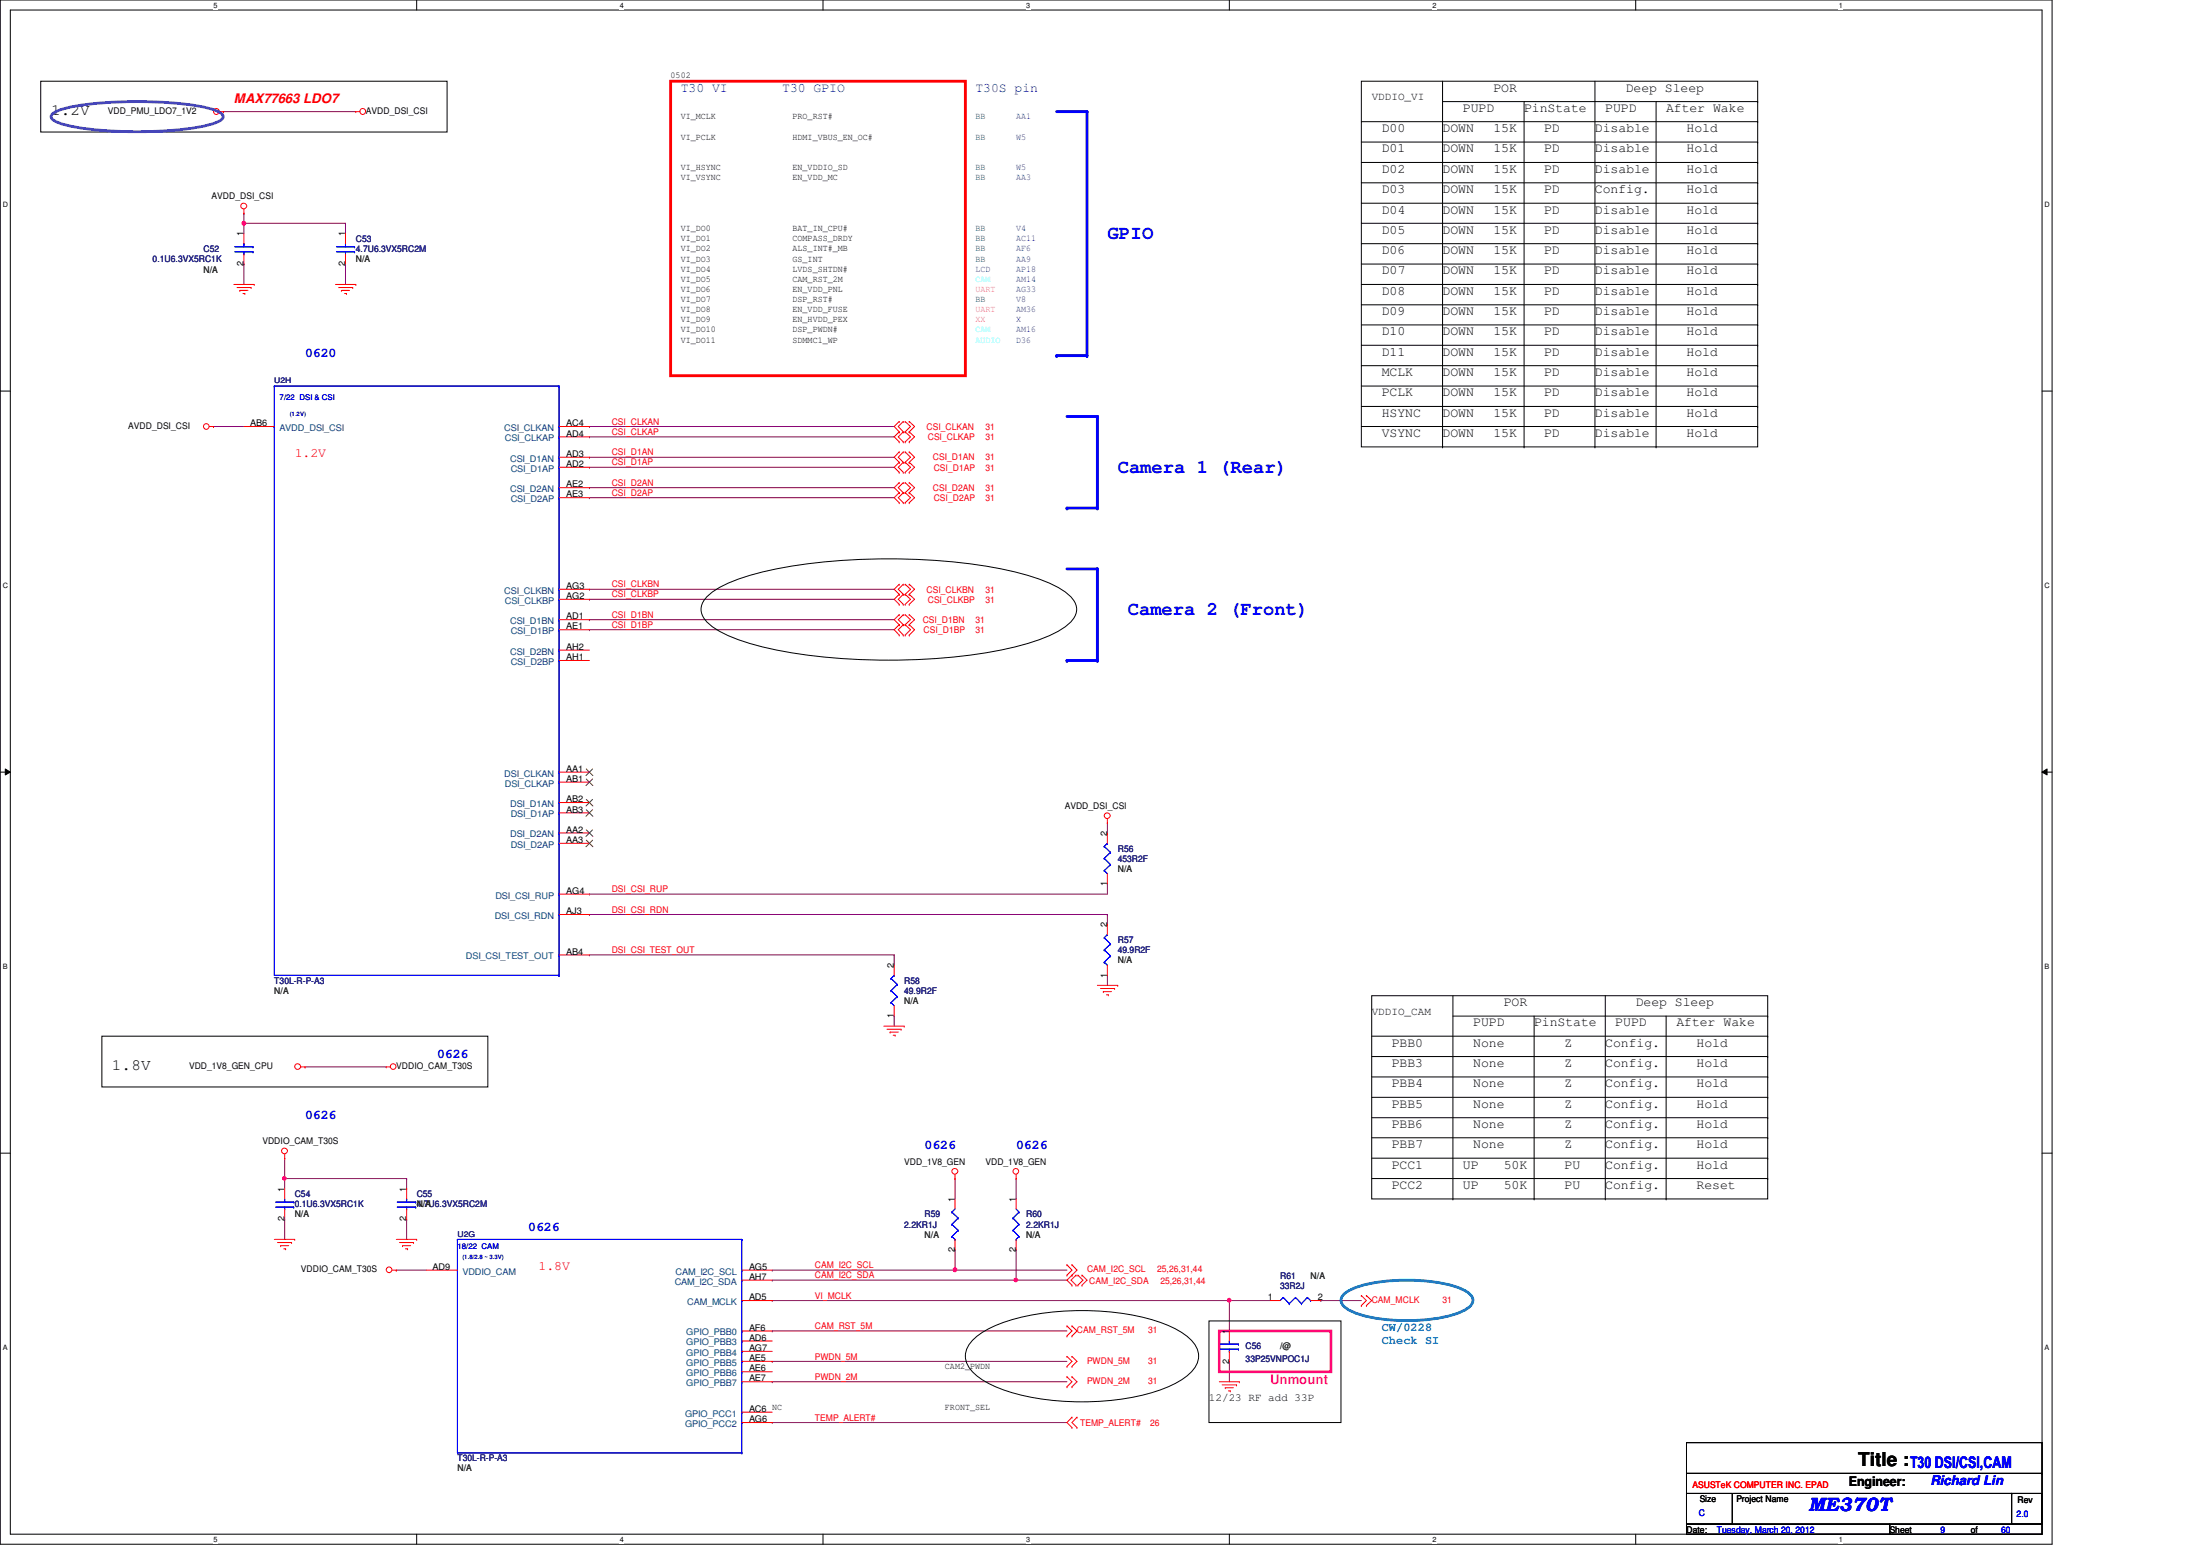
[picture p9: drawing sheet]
<svg xmlns="http://www.w3.org/2000/svg" width="297mm" height="210mm" viewBox="0 0 297 210" stroke-linecap="round" stroke-linejoin="round" font-family="sans-serif">
<path d="M0 0h277.1v208.4h-277.1zM1.4 1.4h274.3v205.7h-274.3z" fill="none" stroke="#000" stroke-width=".14"/>
<g fill="#fff">
<path d="M28.8 .1h.6v1.1h-.6z"/>
<path d="M28.8 207.2h.6v1.1h-.6z"/>
</g>
<path d="M56.3 0v1.4M56.3 207.1v1.3" fill="none" stroke="#000" stroke-width=".14"/>
<g fill="#fff">
<path d="M83.7 .1h.5v1.1h-.5z"/>
<path d="M83.7 207.2h.5v1.1h-.5z"/>
</g>
<path d="M111.1 0v1.4M111.1 207.1v1.3" fill="none" stroke="#000" stroke-width=".14"/>
<g fill="#fff">
<path d="M138.6 .1h.5v1.1h-.5z"/>
<path d="M138.6 207.2h.5v1.1h-.5z"/>
</g>
<path d="M166 0v1.4M166 207.1v1.3" fill="none" stroke="#000" stroke-width=".14"/>
<g fill="#fff">
<path d="M193.4 .1h.6v1.1h-.6z"/>
<path d="M193.4 207.2h.6v1.1h-.6z"/>
</g>
<path d="M220.8 0v1.4M220.8 207.1v1.3" fill="none" stroke="#000" stroke-width=".14"/>
<g fill="#fff">
<path d="M248.3 .1h.5v1.1h-.5z"/>
<path d="M248.3 207.2h.5v1.1h-.5z"/>
<path d="M.4 27.1h.7v1.1h-.7z"/>
<path d="M276.1 27.1h.7v1.1h-.7z"/>
<path d="M.4 78.5h.7v1.1h-.7z"/>
<path d="M276.1 78.5h.7v1.1h-.7z"/>
</g>
<path d="M0 52.8h1.4M275.7 52.8h1.4" fill="none" stroke="#000" stroke-width=".14"/>
<g fill="#fff">
<path d="M.4 129.9h.6v1.1h-.6z"/>
<path d="M276.1 129.9h.6v1.1h-.6z"/>
</g>
<path d="M0 104.2h1.4M.7 103.8l.7 .4-.7 .4zM275.7 104.2l.7-.4v.8zM275.7 104.2h1.4" fill="none" stroke="#000" stroke-width=".14"/>
<path d="M.7 103.8l.7 .4-.7 .4zM275.7 104.2l.7-.4v.8z" fill="#000"/>
<g fill="#fff">
<path d="M.4 181.4h.6v1.1h-.6z"/>
<path d="M276.1 181.4h.6v1.1h-.6z"/>
</g>
<path d="M0 155.7h1.4M275.7 155.7h1.4" fill="none" stroke="#000" stroke-width=".14"/>
<g fill="none" stroke="#800040" stroke-width=".14">
<path d="M30.2 15.1h.1M30.2 15.1h17.8M32.9 30.1h.1M32.9 35.6h.1M32.9 30.1v1.4M32.9 35.6v2.8M32.9 30.1h13.7M46.6 35.6h.1M46.6 30.1h.1M46.6 35.6v2.8M28.8 57.6h.1M28.8 57.6h4.1"/>
<path d="M79.6 59h.1M79.6 57.6h.1M79.6 57.6h41.1M79.6 59h41.1M79.6 63.1h.1M79.6 61.7h.1M79.6 67.2h.1M79.6 65.8h.1M79.6 79.5h.1M79.6 63.1h41.1M79.6 61.7h41.1M79.6 67.2h41.1"/>
<path d="M79.6 65.8h41.1M79.6 79.5h41.1M79.6 85h.1M79.6 83.7h.1M79.6 80.9h.1M79.6 85h41.1M79.6 83.7h41.1M79.6 80.9h41.1M149.5 111.1h.1M149.5 119.3h.1M149.5 111.1v1.3M149.5 119.3v1.4h-69.9"/>
<path d="M79.6 128.9h.1M79.6 120.7h.1M79.6 123.4h.1M79.6 128.9h41.1M79.6 123.4h69.9M120.7 137.2h.1M120.7 128.9h.1M120.7 128.9v1.4M120.7 137.2v1.3M149.5 131.7h.1M149.5 123.4h.1M149.5 123.4v1.4"/>
<path d="M149.5 131.7v1.3M38.4 159.1h.1M38.4 159.1v1.3M41.2 144h.1M41.2 144h11M38.4 164.6h.1M38.4 164.6v2.7M53.5 171.4h.1M53.5 171.4h4.1M104.3 186.5h.1M104.3 186.5h39.8"/>
</g>
<circle cx="32.9" cy="30.1" r=".26" fill="#f0f"/>
<circle cx="32.9" cy="30.1" r=".26" fill="none" stroke="#f0f" stroke-width=".14"/>
<g fill="none" stroke="#800040" stroke-width=".14">
<path d="M32.9 28.8h.1M32.9 28.8v1.3M46.6 31.5h.1M46.6 30.1v1.4M54.9 159.1v1.3M54.9 164.6h.1M54.9 160.4h.1M54.9 164.6v2.7M166 175.6h.1M166 175.6v4.1M166 175.6h5.5M104.3 183.8h.1"/>
<path d="M104.3 183.8h39.8M166 183.8h.1M166 183.8v2.7"/>
</g>
<path d="M165.8 175.3h.1l.3 .1-.1 .3-.2 .1-.1-.1z" fill-rule="evenodd" fill="#f0f"/>
<path d="M165.8 175.3h.1l.3 .1-.1 .3-.2 .1-.1-.1z" fill="none" stroke="#f0f" stroke-width=".14"/>
<path d="M104.3 175.6h.1M104.3 175.6h61.7M128.9 171.4h.1M128.9 171.4h15.2M178.3 175.6h.1M178.3 175.6h5.5" fill="none" stroke="#800040" stroke-width=".14"/>
<circle cx="128.9" cy="171.4" r=".26" fill="#f0f"/>
<circle cx="128.9" cy="171.4" r=".26" fill="none" stroke="#f0f" stroke-width=".14"/>
<g fill="none" stroke="#800040" stroke-width=".14">
<path d="M128.9 159.1h.1M128.9 159.1v2.7M137.2 159.1h.1M137.2 159.1v2.7M104.3 179.7h.1M104.3 171.4h.1M104.3 172.8h.1M104.3 179.7h39.8M104.3 172.8h39.8M128.9 168.7h.1M128.9 168.7v2.7h-24.6M137.2 168.7h.1"/>
<path d="M137.2 172.8h.1M137.2 168.7v4.1"/>
</g>
<circle cx="137.2" cy="172.8" r=".25" fill="#f0f"/>
<circle cx="137.2" cy="172.8" r=".25" fill="none" stroke="#f0f" stroke-width=".14"/>
<path d="M38.4 159.1h16.5M54.9 159.1h.1M104.3 192h.1M104.3 192h39.8" fill="none" stroke="#800040" stroke-width=".14"/>
<circle cx="38.4" cy="159.1" r=".25" fill="#f0f"/>
<circle cx="38.4" cy="159.1" r=".25" fill="none" stroke="#f0f" stroke-width=".14"/>
<path d="M38.4 156.3h.1M38.4 156.3v2.8" fill="none" stroke="#800040" stroke-width=".14"/>
<g fill="none" stroke="#f00" stroke-width=".14">
<path d="M29.6 15.1h.6M30.2 15.1h.1M48 15.1h.1M48 15.1h.6M31.6 38.4h2.7M32 38.8h1.9M32.4 39.2h.1M32.4 39.2h1.1M32.8 39.6h.3M32.9 28.8h.1M32.9 28.2v.6M33.1 39.6h.1"/>
<path d="M33.9 38.8h.1M34.3 38.4h.1M45.3 38.4h2.7M45.7 38.8h1.9M46.1 39.2h.1M46.1 39.2h1.1M46.5 39.6h.3M46.8 39.6h.1M47.6 38.8h.1M48 38.4h.1M28.3 57.6h.5M28.8 57.6h.1"/>
<path d="M121.4 56.9h.1M121.4 58.3h.1M121.4 59.6h.1M121.4 56.9l-.7 .7 .7 .7M121.4 58.3l-.7 .7 .7 .6M122 58.3h.1M122 56.9h.1M122 59.6h.1M122 56.9l-.7 .7 .7 .7M122 58.3l-.7 .7 .7 .6M122.2 58.3h.1M122.2 56.9h.1"/>
<path d="M122.2 59.6h.1M122.2 56.9l.7 .7-.7 .7M122.2 58.3l.7 .7-.7 .6M122.8 56.9h.1M122.8 58.3h.1M122.8 59.6h.1M122.8 56.9l.7 .7-.7 .7M122.8 58.3l.7 .7-.7 .6M121.4 61h.1M121.4 62.4h.1M121.4 63.8h.1M121.4 65.2h.1"/>
<path d="M121.4 66.5h.1M121.4 67.9h.1M121.4 78.9h.1M121.4 61l-.7 .7 .7 .7M121.4 62.4l-.7 .7 .7 .7M121.4 65.2l-.7 .6 .7 .7M121.4 66.5l-.7 .7 .7 .7M121.4 78.9l-.7 .6 .7 .7M122 62.4h.1M122 61h.1M122 63.8h.1M122 66.5h.1"/>
<path d="M122 65.2h.1M122 67.9h.1M122 78.9h.1M122 61l-.7 .7 .7 .7M122 62.4l-.7 .7 .7 .7M122 65.2l-.7 .6 .7 .7M122 66.5l-.7 .7 .7 .7M122 78.9l-.7 .6 .7 .7M122.2 62.4h.1M122.2 61h.1M122.2 63.8h.1M122.2 66.5h.1"/>
<path d="M122.2 65.2h.1M122.2 67.9h.1M122.2 78.9h.1M122.2 61l.7 .7-.7 .7M122.2 62.4l.7 .7-.7 .7M122.2 65.2l.7 .6-.7 .7M122.2 66.5l.7 .7-.7 .7M122.2 78.9l.7 .6-.7 .7M122.8 61h.1M122.8 62.4h.1M122.8 63.8h.1M122.8 65.2h.1"/>
<path d="M122.8 66.5h.1M122.8 67.9h.1M122.8 78.9h.1M122.8 61l.7 .7-.7 .7M122.8 62.4l.7 .7-.7 .7M122.8 65.2l.7 .6-.7 .7M122.8 66.5l.7 .7-.7 .7M122.8 78.9l.7 .6-.7 .7M121.4 83h.1M121.4 84.3h.1M121.4 85.7h.1M121.4 80.2h.1"/>
<path d="M121.4 81.6h.1M121.4 83l-.7 .7 .7 .6M121.4 84.3l-.7 .7 .7 .7M121.4 80.2l-.7 .7 .7 .7M122 84.3h.1M122 83h.1M122 85.7h.1M122 80.2h.1M122 81.6h.1M122 83l-.7 .7 .7 .6M122 84.3l-.7 .7 .7 .7M122 80.2l-.7 .7 .7 .7"/>
<path d="M122.2 84.3h.1M122.2 83h.1M122.2 85.7h.1M122.2 80.2h.1M122.2 81.6h.1M122.2 83l.7 .7-.7 .6M122.2 84.3l.7 .7-.7 .7M122.2 80.2l.7 .7-.7 .7M122.8 83h.1M122.8 84.3h.1M122.8 85.7h.1M122.8 80.2h.1"/>
<path d="M122.8 81.6h.1M122.8 83l.7 .7-.7 .6M122.8 84.3l.7 .7-.7 .7M122.8 80.2l.7 .7-.7 .7M149.5 111.1h.1M149.5 110.5v.6M119.3 138.5h2.8M119.8 138.9h1.9M120.2 139.3h.1M120.2 139.3h1.1M120.6 139.7h.3M120.9 139.7h.1"/>
<path d="M121.7 138.9h.1M122.1 138.5h.1M148.2 133h2.7M148.6 133.4h1.9M149 133.9h.1M149 133.9h1.1M149.4 134.3h.2M149.6 134.3h.1M150.5 133.4h.1M150.9 133h.1M38.4 156.3h.1M38.4 155.8v.5"/>
<path d="M40.6 144h.6M41.2 144h.1M52.2 144h.1M52.2 144h.5M128.9 159.1h.1M128.9 158.5v.6M137.2 159.1h.1M137.2 158.5v.6M37 167.3h2.8M37.5 167.7h1.9M37.9 168.1h.1M37.9 168.1h1.1"/>
<path d="M38.3 168.6h.3M38.6 168.6h.1M39.4 167.7h.1M39.8 167.3h.1M53 171.4h.5M53.5 171.4h.1M53.5 167.3h2.8M53.9 167.7h1.9M54.4 168.1h.1M54.4 168.1h1.1M54.7 168.6h.3M55 168.6h.1"/>
<path d="M55.8 167.7h.1M56.3 167.3h.1M144.1 172.1h.1M144.1 170.7h.1M144.1 179h.1M144.1 170.7l.6 .7-.6 .7M144.1 179l.6 .7-.6 .6M144.7 172.1h.1M144.7 170.7h.1M144.7 173.5h.1M144.7 179h.1M144.7 170.7l.7 .7-1.3 1.4 .6 .7"/>
<path d="M144.7 179l.7 .7-.7 .6M145.3 173.5h.1M145.3 172.1h.1M145.3 172.1l-.7 .7 .7 .7M145.5 173.5h.1M145.5 172.1h.1M145.5 172.1l.7 .7-.7 .7M146.1 172.1h.1M146.1 173.5h.1M146.1 172.1l.7 .7-.7 .7M183.8 176.2h.1M183.8 174.9h.1"/>
<path d="M183.8 174.9l.7 .7-.7 .6M184.5 176.2h.1M184.5 174.9h.1M184.5 174.9l.7 .7-.7 .6M144.1 187.2h.1M144.1 185.8h.1M144.1 180.3h.1M144.1 184.4h.1M144.1 183.1h.1M144.1 185.8l.6 .7-.6 .7M144.1 183.1l.6 .7-.6 .6M144.7 187.2h.1"/>
<path d="M144.7 185.8h.1M144.7 191.3h.1M144.7 192.7h.1M144.7 180.3h.1M144.7 184.4h.1M144.7 183.1h.1M144.7 185.8l.7 .7-.7 .7M144.7 191.3l-.6 .7 .6 .7M144.7 183.1l.7 .7-.7 .6M145.4 192.7h.1M145.4 191.3h.1M145.4 191.3l-.7 .7 .7 .7"/>
<path d="M164.6 186.5h2.7M165 186.9h2M165.4 187.3h.1M165.4 187.3h1.1M165.9 187.7h.2M166.1 187.7h.1M167 186.9h.1M167.3 186.5h.1"/>
<circle cx="29.2" cy="15" r=".39"/>
<circle cx="49" cy="15" r=".39"/>
<circle cx="32.9" cy="27.8" r=".39"/>
<circle cx="27.9" cy="57.6" r=".38"/>
<circle cx="149.5" cy="110.1" r=".39"/>
<circle cx="38.4" cy="155.4" r=".39"/>
<circle cx="40.2" cy="144" r=".39"/>
<circle cx="53.1" cy="144" r=".38"/>
<circle cx="128.9" cy="158.1" r=".39"/>
<circle cx="137.2" cy="158.1" r=".38"/>
<circle cx="52.5" cy="171.4" r=".38"/>
</g>
<g fill="none" stroke="#000" stroke-width=".14">
<path d="M183.8 11h53.5v49.3h-53.5zM183.8 16.4h53.5M183.8 19.2h53.5M194.8 13.7h42.5M194.8 11v49.3M205.8 13.7v46.6M215.3 11v49.3M223.6 13.7v46.6M237.3 13.7h.1M237.3 16.4h.1M237.3 19.2h.1M183.8 21.9h53.5"/>
<path d="M183.8 24.7h53.5M183.8 27.4h53.5M183.8 30.1h53.5M183.8 32.9h53.5M183.8 35.6h53.5M183.8 38.4h53.5M237.3 21.9h.1M237.3 24.7h.1M237.3 27.4h.1M237.3 30.1h.1M237.3 32.9h.1M237.3 35.6h.1"/>
<path d="M237.3 38.4h.1M183.8 41.1h53.5M183.8 43.9h53.5M183.8 46.6h53.5M183.8 49.4h53.5M183.8 52.1h53.5M183.8 54.9h53.5M183.8 57.6h53.5M237.3 41.1h.1M237.3 43.9h.1M237.3 46.6h.1M237.3 49.4h.1"/>
<path d="M237.3 52.1h.1M237.3 54.9h.1M237.3 57.6h.1M194.8 60.3h.1M205.8 60.3h.1M215.3 60.3h.1M223.6 60.3h.1M227.7 194.7h48v11h-48zM227.7 198.9h48M275.7 198.9h.1M227.7 201.6h6.2v4.1h-6.2zM227.7 205.7h27.4v1.4h-27.4z"/>
<path d="M234 201.6h37.6M255.1 205.7h20.6v1.4h-20.6zM271.6 201.6h4.1v4.1h-4.1zM271.6 201.6h.1"/>
</g>
<path d="M144.1 56.2h4.1" fill="none" stroke="#00f" stroke-width=".38"/>
<circle cx="148.2" cy="56.2" r=".19" fill="#00f"/>
<path d="M148.2 56.2v12.4" fill="none" stroke="#00f" stroke-width=".38"/>
<circle cx="148.2" cy="68.6" r=".19" fill="#00f"/>
<path d="M144.1 68.6h4.1" fill="none" stroke="#00f" stroke-width=".38"/>
<circle cx="144.1" cy="68.6" r=".19" fill="#00f"/>
<path d="M144.1 76.8h4.1" fill="none" stroke="#00f" stroke-width=".38"/>
<circle cx="148.2" cy="76.8" r=".19" fill="#00f"/>
<path d="M148.2 76.8v12.4" fill="none" stroke="#00f" stroke-width=".38"/>
<circle cx="148.2" cy="89.2" r=".19" fill="#00f"/>
<path d="M144.1 89.2h4.1" fill="none" stroke="#00f" stroke-width=".38"/>
<circle cx="144.1" cy="89.2" r=".19" fill="#00f"/>
<g fill="none" stroke="#000" stroke-width=".14">
<path d="M5.5 11h54.9v6.8h-54.9zM13.8 139.9h52.1v6.8h-52.1zM185.2 134.4h53.5v27.4h-53.5zM185.2 139.9h53.5M196.2 137.2h42.5M196.2 134.4v27.4M207.1 137.2v24.6M238.7 137.2h.1M238.7 139.9h.1M185.2 145.4h53.5M185.2 148.1h53.5M185.2 142.6h53.5"/>
<path d="M185.2 150.9h53.5M185.2 153.6h53.5M185.2 156.3h53.5M185.2 159.1h53.5M238.7 145.4h.1M238.7 148.1h.1M238.7 142.6h.1M238.7 150.9h.1M238.7 153.6h.1M238.7 156.3h.1M238.7 159.1h.1M196.2 161.8h.1"/>
<path d="M207.1 161.8h.1"/>
</g>
<path d="M142.7 15.1h4.1" fill="none" stroke="#00f" stroke-width=".38"/>
<circle cx="146.8" cy="15.1" r=".19" fill="#00f"/>
<path d="M146.8 15.1v32.9" fill="none" stroke="#00f" stroke-width=".38"/>
<circle cx="146.8" cy="48" r=".19" fill="#00f"/>
<path d="M142.7 48h4.1" fill="none" stroke="#00f" stroke-width=".38"/>
<circle cx="142.7" cy="48" r=".19" fill="#00f"/>
<path d="M95.7 80.3a17.5 17.5 0 0 1 7.2-3.1 82.9 82.9 0 0 1 34.2 0 17.5 17.5 0 0 1 7.3 3.1 2.32 2.32 0 0 1 0 3.9 17.6 17.6 0 0 1-7.3 3.1 82 82 0 0 1-34.2 0 17.5 17.5 0 0 1-7.2-3.1 2.32 2.32 0 0 1 0-3.9zM216.7 134.4v27.4M225 137.2v24.6M163.2 178.3h17.9v13.7h-17.9zM216.7 161.8h.1M225 161.8h.1M131.3 181a13.2 13.2 0 0 1 6.3-3.1 36 36 0 0 1 19.6 .8 8.9 8.9 0 0 1 4.2 2.9 2.71 2.71 0 0 1-.5 3.5 13.3 13.3 0 0 1-6.4 3.2 35.6 35.6 0 0 1-19.6-.9 8.8 8.8 0 0 1-4.1-2.9 2.72 2.72 0 0 1 .5-3.5z" fill="none" stroke="#000" stroke-width=".14"/>
<path d="M164.6 179.7h15.1v5.5h-15.1z" fill="none" stroke="#f0f" stroke-width=".38"/>
<path d="M181.5 174.6a10.9 10.9 0 0 1 5.6-1.7 23.5 23.5 0 0 1 10 1 2.24 2.24 0 0 1 1.8 1.6 2.27 2.27 0 0 1-1.8 1.6 23.5 23.5 0 0 1-14.3 0 2.25 2.25 0 0 1-1.7-1.6l.1-.4z" fill="none" stroke="#0080ff" stroke-width=".38"/>
<path d="M90.5 11h39.8v39.7h-39.8z" fill="none" stroke="#f00" stroke-width=".38"/>
<path d="M7 15.4a5.4 5.4 0 0 1 2.7-1 56.1 56.1 0 0 1 17.6 0 5.5 5.5 0 0 1 2.7 1l.1 .3-.1 .3a5.6 5.6 0 0 1-2.7 1.1 54.8 54.8 0 0 1-17.6 0 5.6 5.6 0 0 1-2.7-1.1l-.1-.3z" fill="none" stroke="#8000ff" stroke-width=".38"/>
<g fill="none" stroke="#00f" stroke-width=".14">
<path d="M31.7 33.3h2.5M31.7 34h2.5M32.9 32.9h.1M32.9 34.3h.1M32.9 32.9v.4M32.9 34v.3M34.2 33.3h.1M34.2 34h.1M45.4 33.3h2.5M45.4 34h2.5M46.6 32.9h.1M46.6 34.3h.1"/>
<path d="M46.6 32.9v.4M46.6 34v.3M47.9 33.3h.1M47.9 34h.1M37 52.1h.1M37 57.6h.1M37 52.1v79.6h38.5M37 52.1h38.5M75.5 52.1h.1M75.5 59h.1M75.5 57.6h.1M75.5 52.1v79.6"/>
<path d="M75.5 67.2h.1M75.5 65.8h.1M75.5 63.1h.1M75.5 61.7h.1M75.5 79.5h.1M75.5 89.2h.1M75.5 87.8h.1M75.5 85h.1M75.5 83.7h.1M75.5 80.9h.1M75.5 113.8h.1M75.5 112.4h.1"/>
<path d="M75.5 109.7h.1M75.5 108.3h.1M75.5 105.6h.1M75.5 104.2h.1M149.1 114.3h.1M149.1 117.5h.1M149.1 115.9h.1M149.1 114.3l.8 .8M149.1 117.5l.4 .4M149.1 115.9l.8 .8M149.5 113.8h.1M149.5 113.8l-.4 .5"/>
<path d="M149.9 115.1h.1M149.9 116.7h.1M149.9 115.1l-.8 .8M149.9 116.7l-.8 .8M75.5 131.7h.1M75.5 128.9h.1M75.5 120.7h.1M75.5 123.4h.1M120.3 132.1h.1M120.3 135.3h.1M120.3 133.7h.1M120.3 132.1l.9 .8"/>
<path d="M120.3 135.3l.4 .5M120.3 133.7l.9 .8M120.7 131.7h.1M120.7 131.7l-.4 .4M121.2 132.9h.1M121.2 134.5h.1M121.2 132.9l-.9 .8M121.2 134.5l-.9 .8M149.1 126.6h.1M149.1 129.9h.1M149.1 128.2h.1M149.1 126.6l.8 .8"/>
<path d="M149.1 129.9l.4 .4M149.1 128.2l.8 .8M149.5 126.2h.1M149.5 126.2l-.4 .4M149.9 127.4h.1M149.9 129h.1M149.9 127.4l-.8 .8M149.9 129l-.8 .9M37.2 162.3h2.5M37.2 162.9h2.5M38.4 161.8h.1M38.4 163.2h.1"/>
<path d="M38.4 161.8v.5M38.4 162.9v.3M39.7 162.3h.1M39.7 162.9h.1M53.6 162.3h2.5M53.6 162.9h2.5M54.9 161.8h.1M54.9 163.2h.1M54.9 161.8v.5M54.9 162.9v.3M56.1 162.3h.1M56.1 162.9h.1"/>
<path d="M61.8 167.3h.1M61.8 171.4h.1M61.8 167.3v28.8h38.4M61.8 167.3h38.4M100.2 167.3h.1M100.2 179.7h.1M100.2 175.6h.1M100.2 172.8h.1M100.2 171.4h.1M100.2 167.3v28.8M128.5 166.9h.1M128.5 163.6h.1"/>
<path d="M128.5 165.3h.1M128.5 166.9l.4 .4M128.5 165.3l.9 .8M128.5 163.6l.9 .8M128.9 167.3h.1M128.9 163.2l-.4 .4M129.4 166.1h.1M129.4 164.4h.1M129.4 166.1l-.9 .8M129.4 164.4l-.9 .9M136.8 166.1h.1M136.8 164.4h.1"/>
<path d="M136.8 166.1l.8 .8M136.8 164.4l.8 .9M137.2 167.3h.1M137.2 163.2l.4 .4M137.6 166.9h.1M137.6 163.6h.1M137.6 165.3h.1M137.6 166.9l-.4 .4M137.6 165.3l-.8 .8M137.6 163.6l-.8 .8M173.3 175.1h.1M173.3 175.1l.8 .9"/>
<path d="M173.3 175.1l-.5 .5M174.1 176h.1M174.9 175.1h.1M174.9 175.1l.8 .9M174.9 175.1l-.8 .9M175.7 176h.1M176.5 175.1h.1M176.5 175.1l.4 .5M176.5 175.1l-.8 .9M176.9 175.6h.1M100.2 196.1h.1M100.2 192h.1"/>
<path d="M100.2 190.6h.1M100.2 186.5h.1M100.2 185.2h.1M100.2 183.8h.1M100.2 182.4h.1M100.2 181h.1M164.8 181.4h2.4M164.8 182.1h2.4M166 181h.1M166 182.4h.1M166 181v.4M166 182.1v.3"/>
<path d="M167.2 181.4h.1M167.2 182.1h.1"/>
</g>
<g fill="none" stroke="#f00" stroke-width=".14">
<path d="M32.9 31.5v1.4M32.9 34.3v1.3M46.6 31.5v1.4M46.6 34.3v1.3M32.9 57.6h4.1M75.5 57.6h4.1M75.5 59h4.1M75.5 79.5h4.1M75.5 67.2h4.1M75.5 65.8h4.1M75.5 63.1h4.1M75.5 61.7h4.1"/>
<path d="M75.5 89.2h4.1M75.5 87.8h4.1M75.5 85h4.1M75.5 83.7h4.1M75.5 80.9h4.1M75.5 113.8h4.1M75.5 112.4h4.1M75.5 109.7h4.1M75.5 108.3h4.1M75.5 105.6h4.1M75.5 104.2h4.1M149.5 112.4v1.4"/>
<path d="M149.5 117.9v1.4M75.5 128.9h4.1M75.5 123.4h4.1M75.5 120.7h4.1M120.7 130.3v1.4M120.7 135.8v1.4M149.5 124.8v1.4M149.5 130.3v1.4M38.4 160.4v1.4M38.4 163.2v1.4M54.9 160.4v1.4M54.9 163.2v1.4"/>
<path d="M57.6 171.4h4.2M100.2 171.4h4.1M100.2 179.7h4.1M100.2 175.6h4.1M100.2 172.8h4.1M128.9 161.8v1.4M128.9 167.3v1.4M137.2 161.8v1.4M137.2 167.3v1.4M166 179.7v1.3M171.5 175.6h1.3M176.9 175.6h1.4"/>
<path d="M100.2 192h4.1M100.2 190.6h4.1M100.2 186.5h4.1M100.2 185.2h4.1M100.2 183.8h4.1M100.2 182.4h4.1M100.2 181h4.1M166 182.4v1.4"/>
</g>
<path d="M79.2 113.4l.8 .9M79.2 112l.8 .9M79.2 109.3l.8 .9M79.2 107.9l.8 .9M79.2 105.2l.8 .8M79.2 103.8l.8 .9M80 113.4l-.9 .9M80 112l-.9 .9M80 109.3l-.9 .9M80 107.9l-.9 .9M80 105.2l-.9 .8M80 103.8l-.9 .9" fill="none" stroke="#804000" stroke-width=".14"/>
<circle cx="32.9" cy="30.1" r=".26" fill="#f0f"/>
<circle cx="32.9" cy="30.1" r=".26" fill="none" stroke="#f0f" stroke-width=".14"/>
<path d="M165.8 175.3h.1l.3 .1-.1 .3-.2 .1-.1-.1z" fill-rule="evenodd" fill="#f0f"/>
<path d="M165.8 175.3h.1l.3 .1-.1 .3-.2 .1-.1-.1z" fill="none" stroke="#f0f" stroke-width=".14"/>
<circle cx="128.9" cy="171.4" r=".26" fill="#f0f"/>
<circle cx="128.9" cy="171.4" r=".26" fill="none" stroke="#f0f" stroke-width=".14"/>
<circle cx="137.2" cy="172.8" r=".25" fill="#f0f"/>
<circle cx="137.2" cy="172.8" r=".25" fill="none" stroke="#f0f" stroke-width=".14"/>
<circle cx="38.4" cy="159.1" r=".25" fill="#f0f"/>
<circle cx="38.4" cy="159.1" r=".25" fill="none" stroke="#f0f" stroke-width=".14"/>
<g font-size="2.6" fill="#00f">
<text x="149.5" y="32.3">GPIO</text>
<text x="150.9" y="63.8">Camera 1 (Rear)</text>
<text x="152.3" y="83">Camera 2 (Front)</text>
<text x="244.2" y="204">ME370T</text>
</g>
<text font-size="2.6" x="250.9" y="197.9">Title :</text>
<g font-size="2.2">
<text x="6.9" y="15.5">1.2V</text>
<text x="15.1" y="144.4">1.8V</text>
</g>
<text font-size="2.2" fill="#00f" x="257.9" y="198.2">T30 DSI/CSI,CAM</text>
<g font-size="1.8" fill="#f00">
<text x="31.6" y="13.9">MAX77663 LDO7</text>
<text x="39.8" y="61.7">1.2V</text>
<text x="72.7" y="171.4">1.8V</text>
</g>
<g font-size="1.8" fill="#00f">
<text x="91.9" y="12.4">T30 VI</text>
<text x="105.6" y="12.4">T30 GPIO</text>
<text x="131.7" y="12.4">T30S pin</text>
<text x="41.2" y="48.1">0620</text>
<text x="59" y="142.8">0626</text>
<text x="41.2" y="151">0626</text>
<text x="124.8" y="155.1">0626</text>
<text x="137.2" y="155.1">0626</text>
<text x="71.3" y="166.1">0626</text>
<text x="260.6" y="200.5">Richard Lin</text>
</g>
<g font-size="1.8">
<text x="186.6" y="17.8">D00</text>
<text x="194.8" y="17.8">DOWN</text>
<text x="197.5" y="15.1">PUPD</text>
<text x="201.6" y="12.4">POR</text>
<text x="201.6" y="17.8">15K</text>
<text x="205.8" y="15.1">PinState</text>
<text x="208.5" y="17.8">PD</text>
<text x="215.3" y="17.8">Disable</text>
<text x="216.7" y="15.1">PUPD</text>
<text x="219.5" y="12.4">Deep Sleep</text>
<text x="225" y="15.1">After Wake</text>
<text x="227.7" y="17.8">Hold</text>
<text x="186.6" y="20.6">D01</text>
<text x="186.6" y="23.3">D02</text>
<text x="194.8" y="20.6">DOWN</text>
<text x="194.8" y="23.3">DOWN</text>
<text x="201.6" y="20.6">15K</text>
<text x="201.6" y="23.3">15K</text>
<text x="208.5" y="23.3">PD</text>
<text x="208.5" y="20.6">PD</text>
<text x="215.3" y="20.6">Disable</text>
<text x="215.3" y="23.3">Disable</text>
<text x="227.7" y="20.6">Hold</text>
<text x="227.7" y="23.3">Hold</text>
<text x="186.6" y="26.1">D03</text>
<text x="186.6" y="28.8">D04</text>
<text x="194.8" y="26.1">DOWN</text>
<text x="194.8" y="28.8">DOWN</text>
<text x="201.6" y="26.1">15K</text>
<text x="201.6" y="28.8">15K</text>
<text x="208.5" y="26.1">PD</text>
<text x="208.5" y="28.8">PD</text>
<text x="215.3" y="26.1">Config.</text>
<text x="215.3" y="28.8">Disable</text>
<text x="227.7" y="26.1">Hold</text>
<text x="227.7" y="28.8">Hold</text>
<text x="186.6" y="31.5">D05</text>
<text x="186.6" y="34.3">D06</text>
<text x="194.8" y="31.5">DOWN</text>
<text x="194.8" y="34.3">DOWN</text>
<text x="201.6" y="31.5">15K</text>
<text x="201.6" y="34.3">15K</text>
<text x="208.5" y="34.3">PD</text>
<text x="208.5" y="31.5">PD</text>
<text x="215.3" y="31.5">Disable</text>
<text x="215.3" y="34.3">Disable</text>
<text x="227.7" y="31.5">Hold</text>
<text x="227.7" y="34.3">Hold</text>
<text x="186.6" y="37">D07</text>
<text x="186.6" y="39.8">D08</text>
<text x="194.8" y="39.8">DOWN</text>
<text x="194.8" y="37">DOWN</text>
<text x="201.6" y="39.8">15K</text>
<text x="201.6" y="37">15K</text>
<text x="208.5" y="39.8">PD</text>
<text x="208.5" y="37">PD</text>
<text x="215.3" y="37">Disable</text>
<text x="215.3" y="39.8">Disable</text>
<text x="227.7" y="37">Hold</text>
<text x="227.7" y="39.8">Hold</text>
<text x="186.6" y="42.5">D09</text>
<text x="186.6" y="45.3">D10</text>
<text x="194.8" y="42.5">DOWN</text>
<text x="194.8" y="45.3">DOWN</text>
<text x="201.6" y="42.5">15K</text>
<text x="201.6" y="45.3">15K</text>
<text x="208.5" y="45.3">PD</text>
<text x="208.5" y="42.5">PD</text>
<text x="215.3" y="42.5">Disable</text>
<text x="215.3" y="45.3">Disable</text>
<text x="227.7" y="42.5">Hold</text>
<text x="227.7" y="45.3">Hold</text>
<text x="186.6" y="48">D11</text>
<text x="186.6" y="50.8">MCLK</text>
<text x="186.6" y="53.5">PCLK</text>
<text x="194.8" y="48">DOWN</text>
<text x="194.8" y="50.8">DOWN</text>
<text x="194.8" y="53.5">DOWN</text>
<text x="201.6" y="48">15K</text>
<text x="201.6" y="53.5">15K</text>
<text x="201.6" y="50.8">15K</text>
<text x="208.5" y="48">PD</text>
<text x="208.5" y="50.8">PD</text>
<text x="208.5" y="53.5">PD</text>
<text x="215.3" y="48">Disable</text>
<text x="215.3" y="50.8">Disable</text>
<text x="215.3" y="53.5">Disable</text>
<text x="227.7" y="48">Hold</text>
<text x="227.7" y="50.8">Hold</text>
<text x="227.7" y="53.5">Hold</text>
<text x="186.6" y="56.3">HSYNC</text>
<text x="186.6" y="59">VSYNC</text>
<text x="194.8" y="56.3">DOWN</text>
<text x="194.8" y="59">DOWN</text>
<text x="201.6" y="56.3">15K</text>
<text x="201.6" y="59">15K</text>
<text x="208.5" y="56.3">PD</text>
<text x="208.5" y="59">PD</text>
<text x="215.3" y="56.3">Disable</text>
<text x="215.3" y="59">Disable</text>
<text x="227.7" y="56.3">Hold</text>
<text x="227.7" y="59">Hold</text>
<text x="203" y="135.8">POR</text>
<text x="220.8" y="135.8">Deep Sleep</text>
<text x="187.9" y="141.3">PBB0</text>
<text x="198.9" y="138.6">PUPD</text>
<text x="198.9" y="141.3">None</text>
<text x="207.1" y="138.6">PinState</text>
<text x="211.2" y="141.3">Z</text>
<text x="216.7" y="141.3">Config.</text>
<text x="218.1" y="138.6">PUPD</text>
<text x="226.4" y="138.6">After Wake</text>
<text x="229.1" y="141.3">Hold</text>
<text x="187.9" y="144">PBB3</text>
<text x="187.9" y="146.8">PBB4</text>
<text x="187.9" y="149.5">PBB5</text>
<text x="198.9" y="146.8">None</text>
<text x="198.9" y="149.5">None</text>
<text x="198.9" y="144">None</text>
<text x="211.2" y="144">Z</text>
<text x="211.2" y="146.8">Z</text>
<text x="211.2" y="149.5">Z</text>
<text x="216.7" y="144">Config.</text>
<text x="216.7" y="146.8">Config.</text>
<text x="216.7" y="149.5">Config.</text>
<text x="229.1" y="144">Hold</text>
<text x="229.1" y="146.8">Hold</text>
<text x="229.1" y="149.5">Hold</text>
<text x="187.9" y="152.3">PBB6</text>
<text x="187.9" y="155">PBB7</text>
<text x="198.9" y="152.3">None</text>
<text x="198.9" y="155">None</text>
<text x="211.2" y="152.3">Z</text>
<text x="211.2" y="155">Z</text>
<text x="216.7" y="152.3">Config.</text>
<text x="216.7" y="155">Config.</text>
<text x="229.1" y="152.3">Hold</text>
<text x="229.1" y="155">Hold</text>
<text x="187.9" y="157.7">PCC1</text>
<text x="187.9" y="160.5">PCC2</text>
<text x="197.5" y="157.7">UP</text>
<text x="197.5" y="160.5">UP</text>
<text x="203" y="157.7">50K</text>
<text x="203" y="160.5">50K</text>
<text x="211.2" y="157.7">PU</text>
<text x="211.2" y="160.5">PU</text>
<text x="216.7" y="157.7">Config.</text>
<text x="216.7" y="160.5">Config.</text>
<text x="229.1" y="160.5">Reset</text>
<text x="229.1" y="157.7">Hold</text>
<text x="249.6" y="200.5">Engineer:</text>
</g>
<text font-size="1.8" fill="#f0f" x="171.5" y="186.8">Unmount</text>
<g font-size="1.6" fill="#0080ff">
<text x="186.6" y="179.7">CW/0228</text>
<text x="186.6" y="181.5">Check SI</text>
</g>
<g font-size="1.5">
<text x="185.2" y="13.5">VDDIO_VI</text>
<text x="185.2" y="137">VDDIO_CAM</text>
<text x="163.2" y="189.1">12/23 RF add 33P</text>
</g>
<g font-size="1.2">
<text x="90.5" y="10.6">0502</text>
<text x="14.6" y="15.4">VDD_PMU_LDO7_1V2</text>
<text x="49.4" y="15.4">AVDD_DSI_CSI</text>
<text x="91.9" y="16.1">VI_MCLK</text>
<text x="107" y="16.1">PRO_RST#</text>
<text x="91.9" y="18.8">VI_PCLK</text>
<text x="91.9" y="22.9">VI_HSYNC</text>
<text x="107" y="18.8">HDMI_VBUS_EN_OC#</text>
<text x="107" y="22.9">EN_VDDIO_SD</text>
<text x="28.6" y="26.9">AVDD_DSI_CSI</text>
<text x="91.9" y="24.3">VI_VSYNC</text>
<text x="107" y="24.3">EN_VDD_MC</text>
<text x="32.9" y="35.9" transform="rotate(-90 32.9 35.9)">2</text>
<text x="32.9" y="31.9" transform="rotate(-90 32.9 31.9)">1</text>
<text x="46.6" y="35.9" transform="rotate(-90 46.6 35.9)">2</text>
<text x="46.6" y="31.9" transform="rotate(-90 46.6 31.9)">1</text>
<text x="91.9" y="31.2">VI_DO0</text>
<text x="91.9" y="32.6">VI_DO1</text>
<text x="91.9" y="33.9">VI_DO2</text>
<text x="91.9" y="35.3">VI_DO3</text>
<text x="107" y="31.2">BAT_IN_CPU#</text>
<text x="107" y="32.6">COMPASS_DRDY</text>
<text x="107" y="33.9">ALS_INT#_MB</text>
<text x="107" y="35.3">GS_INT</text>
<text x="91.9" y="36.7">VI_DO4</text>
<text x="91.9" y="38">VI_DO5</text>
<text x="91.9" y="39.4">VI_DO6</text>
<text x="91.9" y="40.8">VI_DO7</text>
<text x="107" y="36.7">LVDS_SHTDN#</text>
<text x="107" y="38">CAM_RST_2M</text>
<text x="107" y="39.4">EN_VDD_PNL</text>
<text x="107" y="40.8">DSP_RST#</text>
<text x="91.9" y="42.2">VI_DO8</text>
<text x="91.9" y="43.5">VI_DO9</text>
<text x="91.9" y="44.9">VI_DO10</text>
<text x="91.9" y="46.3">VI_DO11</text>
<text x="107" y="42.2">EN_VDD_FUSE</text>
<text x="107" y="43.5">EN_HVDD_PEX</text>
<text x="107" y="44.9">DSP_PWDN#</text>
<text x="107" y="46.3">SDMMC1_WP</text>
<text x="17.3" y="57.9">AVDD_DSI_CSI</text>
<text x="33.8" y="57.5">AB6</text>
<text x="76.5" y="58.9">AD4</text>
<text x="76.5" y="57.5">AC4</text>
<text x="76.5" y="65.8">AE2</text>
<text x="76.5" y="63">AD2</text>
<text x="76.5" y="61.7">AD3</text>
<text x="76.5" y="67.1">AE3</text>
<text x="76.5" y="83.6">AD1</text>
<text x="76.5" y="80.9">AG2</text>
<text x="76.5" y="79.5">AG3</text>
<text x="76.5" y="89.1">AH1</text>
<text x="76.5" y="87.7">AH2</text>
<text x="76.5" y="85">AE1</text>
<text x="76.5" y="105.5">AB1</text>
<text x="76.5" y="104.2">AA1</text>
<text x="76.5" y="113.8">AA3</text>
<text x="76.5" y="112.4">AA2</text>
<text x="76.5" y="109.7">AB3</text>
<text x="76.5" y="108.3">AB2</text>
<text x="143.8" y="109.2">AVDD_DSI_CSI</text>
<text x="149.5" y="112.9" transform="rotate(-90 149.5 112.9)">2</text>
<text x="149.5" y="119.6" transform="rotate(-90 149.5 119.6)">1</text>
<text x="76.5" y="123.4">AJ3</text>
<text x="76.5" y="120.6">AG4</text>
<text x="149.5" y="125.2" transform="rotate(-90 149.5 125.2)">2</text>
<text x="76.5" y="128.9">AB4</text>
<text x="120.7" y="130.7" transform="rotate(-90 120.7 130.7)">2</text>
<text x="149.5" y="132" transform="rotate(-90 149.5 132)">1</text>
<text x="120.7" y="137.4" transform="rotate(-90 120.7 137.4)">1</text>
<text x="25.5" y="144.3">VDD_1V8_GEN_CPU</text>
<text x="53.5" y="144.3">VDDIO_CAM_T30S</text>
<text x="35.4" y="154.5">VDDIO_CAM_T30S</text>
<text x="38.4" y="160.9" transform="rotate(-90 38.4 160.9)">1</text>
<text x="54.9" y="160.9" transform="rotate(-90 54.9 160.9)">1</text>
<text x="122.1" y="157.2">VDD_1V8_GEN</text>
<text x="133.1" y="157.2">VDD_1V8_GEN</text>
<text x="38.4" y="164.8" transform="rotate(-90 38.4 164.8)">2</text>
<text x="54.9" y="164.8" transform="rotate(-90 54.9 164.8)">2</text>
<text x="128.9" y="162.2" transform="rotate(-90 128.9 162.2)">1</text>
<text x="137.2" y="162.2" transform="rotate(-90 137.2 162.2)">1</text>
<text x="40.6" y="171.7">VDDIO_CAM_T30S</text>
<text x="58.4" y="171.4">AD9</text>
<text x="101.1" y="172.8">AH7</text>
<text x="101.1" y="171.4">AG5</text>
<text x="128.9" y="169" transform="rotate(-90 128.9 169)">2</text>
<text x="137.2" y="169" transform="rotate(-90 137.2 169)">2</text>
<text x="101.1" y="179.6">AF6</text>
<text x="101.1" y="175.5">AD5</text>
<text x="171.2" y="175.5">1</text>
<text x="177.9" y="175.5">2</text>
<text x="101.1" y="185.1">AE6</text>
<text x="101.1" y="183.7">AE5</text>
<text x="101.1" y="182.4">AG7</text>
<text x="101.1" y="181">AD6</text>
<text x="127.6" y="184.8">CAM2_PWDN</text>
<text x="165.9" y="184.1" transform="rotate(-90 165.9 184.1)">2</text>
<text x="165.9" y="180" transform="rotate(-90 165.9 180)">1</text>
<text x="101.1" y="192">AG6</text>
<text x="101.1" y="190.6">AC6 NC</text>
<text x="101.1" y="186.5">AE7</text>
<text x="127.6" y="190.3">FRONT_SEL</text>
<text x="229.5" y="202.7">Size</text>
<text x="234.4" y="202.7">Project Name</text>
<text x="272.4" y="202.9">Rev</text>
<text x="227.7" y="206.9">Date:</text>
<text x="255.1" y="206.9">Sheet</text>
<text x="266.1" y="206.9">of</text>
</g>
<g font-size="1.2" fill="#008040">
<text x="131.7" y="16.1">BB</text>
<text x="131.7" y="18.8">BB</text>
<text x="131.7" y="22.9">BB</text>
<text x="131.7" y="24.3">BB</text>
<text x="131.7" y="31.2">BB</text>
<text x="131.7" y="32.6">BB</text>
<text x="131.7" y="33.9">BB</text>
<text x="131.7" y="35.3">BB</text>
<text x="131.7" y="40.8">BB</text>
</g>
<g font-size="1.2" fill="#00f">
<text x="137.2" y="16.1">AA1</text>
<text x="137.2" y="18.8">W5</text>
<text x="137.2" y="22.9">W5</text>
<text x="137.2" y="24.3">AA3</text>
<text x="137.2" y="31.2">V4</text>
<text x="137.2" y="32.6">AC11</text>
<text x="137.2" y="33.9">AF6</text>
<text x="137.2" y="35.3">AA9</text>
<text x="131.7" y="36.7">LCD</text>
<text x="137.2" y="36.7">AP18</text>
<text x="137.2" y="38">AM14</text>
<text x="137.2" y="39.4">AG33</text>
<text x="137.2" y="40.8">V8</text>
<text x="137.2" y="42.2">AM36</text>
<text x="137.2" y="43.5">X</text>
<text x="137.2" y="44.9">AM16</text>
<text x="137.2" y="46.3">D36</text>
<text x="229.4" y="204.7">C</text>
<text x="231.8" y="206.9">Tuesday, March 20, 2012</text>
<text x="262" y="206.9">9</text>
<text x="270.2" y="206.9">60</text>
<text x="272.3" y="204.8">2.0</text>
</g>
<g font-size="1.2" fill="#000080">
<text x="20.6" y="35.4">0.1U6.3VX5RC1K</text>
<text x="27.5" y="34">C52</text>
<text x="48" y="32.7">C53</text>
<text x="48" y="34">4.7U6.3VX5RC2M</text>
<text x="150.9" y="115">R56</text>
<text x="150.9" y="116.3">453R2F</text>
<text x="150.9" y="127.3">R57</text>
<text x="150.9" y="128.7">49.9R2F</text>
<text x="37" y="132.8">T30L-R-P-A3</text>
<text x="122.1" y="132.8">R58</text>
<text x="122.1" y="134.2">49.9R2F</text>
<text x="39.8" y="161.6">C54</text>
<text x="56.3" y="161.6">C55</text>
<text x="39.8" y="163">0.1U6.3VX5RC1K</text>
<text x="56.3" y="163">4.7U6.3VX5RC2M</text>
<text x="122.1" y="165.7">2.2KR1J</text>
<text x="124.8" y="164.3">R59</text>
<text x="138.6" y="164.3">R60</text>
<text x="138.6" y="165.7">2.2KR1J</text>
<text x="172.8" y="172.6">R61</text>
<text x="172.8" y="173.9">33R2J</text>
<text x="168.2" y="182.2">C56</text>
<text x="168.2" y="183.8">33P25VNPOC1J</text>
<text x="61.8" y="197.3">T30L-R-P-A3</text>
</g>
<g font-size="1.2" fill="#008000">
<text x="48" y="35.4">N/A</text>
<text x="27.5" y="36.8">N/A</text>
<text x="150.9" y="117.7">N/A</text>
<text x="150.9" y="130">N/A</text>
<text x="37" y="134.2">N/A</text>
<text x="122.1" y="135.6">N/A</text>
<text x="39.8" y="164.3">N/A</text>
<text x="56.3" y="163">N/A</text>
<text x="124.8" y="167.1">N/A</text>
<text x="138.6" y="167.1">N/A</text>
<text x="176.9" y="172.6">N/A</text>
<text x="172.8" y="182.2">/@</text>
<text x="61.8" y="198.6">N/A</text>
</g>
<g font-size="1.2" fill="#f0f">
<text x="131.7" y="39.4">UART</text>
<text x="131.7" y="42.2">UART</text>
<text x="131.7" y="43.5">XX</text>
</g>
<g font-size="1.2" fill="#0ff">
<text x="131.7" y="38">CAM</text>
<text x="131.7" y="46.3">AUDIO</text>
<text x="131.7" y="44.9">CAM</text>
</g>
<g font-size="1.2" fill="#004080">
<text x="37.7" y="58.2">AVDD_DSI_CSI</text>
<text x="68.1" y="58.2">CSI_CLKAN</text>
<text x="68.2" y="59.6">CSI_CLKAP</text>
<text x="68.9" y="62.3">CSI_D1AN</text>
<text x="69" y="63.7">CSI_D1AP</text>
<text x="68.9" y="66.4">CSI_D2AN</text>
<text x="69" y="67.8">CSI_D2AP</text>
<text x="68.1" y="80.1">CSI_CLKBN</text>
<text x="68.2" y="81.5">CSI_CLKBP</text>
<text x="68.9" y="88.3">CSI_D2BN</text>
<text x="68.9" y="84.2">CSI_D1BN</text>
<text x="69" y="89.7">CSI_D2BP</text>
<text x="69" y="85.6">CSI_D1BP</text>
<text x="68.1" y="104.8">DSI_CLKAN</text>
<text x="68.2" y="106.2">DSI_CLKAP</text>
<text x="68.9" y="113">DSI_D2AN</text>
<text x="68.9" y="108.9">DSI_D1AN</text>
<text x="69" y="110.3">DSI_D1AP</text>
<text x="69" y="114.4">DSI_D2AP</text>
<text x="66.8" y="124">DSI_CSI_RDN</text>
<text x="66.9" y="121.3">DSI_CSI_RUP</text>
<text x="62.9" y="129.5">DSI_CSI_TEST_OUT</text>
<text x="62.4" y="172">VDDIO_CAM</text>
<text x="91.1" y="173.4">CAM_I2C_SDA</text>
<text x="91.2" y="172">CAM_I2C_SCL</text>
<text x="92.8" y="176.1">CAM_MCLK</text>
<text x="92.7" y="185.8">GPIO_PBB6</text>
<text x="92.7" y="184.4">GPIO_PBB5</text>
<text x="92.7" y="183">GPIO_PBB4</text>
<text x="92.7" y="181.6">GPIO_PBB3</text>
<text x="92.7" y="180.3">GPIO_PBB0</text>
<text x="92.5" y="191.2">GPIO_PCC1</text>
<text x="92.7" y="187.1">GPIO_PBB7</text>
<text x="92.5" y="192.6">GPIO_PCC2</text>
</g>
<g font-size="1.2" fill="#f00">
<text x="82.6" y="58.7">CSI_CLKAP</text>
<text x="82.6" y="57.3">CSI_CLKAN</text>
<text x="125.1" y="58">CSI_CLKAN</text>
<text x="125.3" y="59.4">CSI_CLKAP</text>
<text x="133.1" y="58">31</text>
<text x="133.1" y="59.4">31</text>
<text x="82.6" y="62.8">CSI_D1AP</text>
<text x="82.6" y="61.5">CSI_D1AN</text>
<text x="82.6" y="65.6">CSI_D2AN</text>
<text x="125.9" y="62.1">CSI_D1AN</text>
<text x="126.1" y="63.5">CSI_D1AP</text>
<text x="133.1" y="62.1">31</text>
<text x="133.1" y="63.5">31</text>
<text x="82.6" y="66.9">CSI_D2AP</text>
<text x="125.9" y="66.3">CSI_D2AN</text>
<text x="126.1" y="67.6">CSI_D2AP</text>
<text x="133.1" y="66.3">31</text>
<text x="133.1" y="67.6">31</text>
<text x="82.6" y="83.4">CSI_D1BN</text>
<text x="82.6" y="80.6">CSI_CLKBP</text>
<text x="82.6" y="79.3">CSI_CLKBN</text>
<text x="125.1" y="80">CSI_CLKBN</text>
<text x="125.3" y="81.4">CSI_CLKBP</text>
<text x="133.1" y="80">31</text>
<text x="133.1" y="81.4">31</text>
<text x="82.6" y="84.8">CSI_D1BP</text>
<text x="124.6" y="84.1">CSI_D1BN</text>
<text x="124.7" y="85.5">CSI_D1BP</text>
<text x="131.7" y="84.1">31</text>
<text x="131.7" y="85.5">31</text>
<text x="82.6" y="120.4">DSI_CSI_RUP</text>
<text x="82.6" y="123.2">DSI_CSI_RDN</text>
<text x="82.6" y="128.7">DSI_CSI_TEST_OUT</text>
<text x="110" y="171.2">CAM_I2C_SCL</text>
<text x="110" y="172.6">CAM_I2C_SDA</text>
<text x="146.8" y="171.7">CAM_I2C_SCL</text>
<text x="147.1" y="173.3">CAM_I2C_SDA</text>
<text x="156.2" y="171.7">25,26,31,44</text>
<text x="156.7" y="173.3">25,26,31,44</text>
<text x="110" y="175.3">VI_MCLK</text>
<text x="110" y="179.4">CAM_RST_5M</text>
<text x="185.2" y="175.9">CAM_MCLK</text>
<text x="194.8" y="175.9">31</text>
<text x="110" y="183.5">PWDN_5M</text>
<text x="145.4" y="180">CAM_RST_5M</text>
<text x="146.8" y="184.1">PWDN_5M</text>
<text x="155" y="180">31</text>
<text x="155" y="184.1">31</text>
<text x="110" y="186.3">PWDN_2M</text>
<text x="110" y="191.8">TEMP_ALERT#</text>
<text x="146.8" y="186.9">PWDN_2M</text>
<text x="155" y="186.9">31</text>
<text x="145.8" y="192.4">TEMP_ALERT#</text>
<text x="155.3" y="192.4">26</text>
<text x="228.5" y="200.8">ASUSTeK COMPUTER INC. EPAD</text>
</g>
<g font-size="1.1" fill="#000080">
<text x="37" y="51.7">U2H</text>
<text x="61.8" y="166.9">U2G</text>
</g>
<g font-size="1.1" fill="#00f">
<text x="37.8" y="54">7/22 DSI &amp; CSI</text>
<text x="61.8" y="168.6">18/22 CAM</text>
</g>
<g font-size="1">
<text x="28.8" y="1">5</text>
<text x="83.7" y="1">4</text>
<text x="138.6" y="1">3</text>
<text x="193.4" y="1">2</text>
<text x="248.3" y="1">1</text>
<text x=".4" y="27.9">D</text>
<text x="276.1" y="27.9">D</text>
<text x=".4" y="79.4">C</text>
<text x="276.1" y="79.4">C</text>
<text x=".4" y="130.8">B</text>
<text x="276.1" y="130.8">B</text>
<text x=".4" y="182.2">A</text>
<text x="276.1" y="182.2">A</text>
<text x="28.8" y="208.1">5</text>
<text x="83.7" y="208.1">4</text>
<text x="138.6" y="208.1">3</text>
<text x="193.4" y="208.1">2</text>
<text x="248.3" y="208.1">1</text>
</g>
<g font-size=".8" fill="#00f">
<text x="39.1" y="56.2">(1.2V)</text>
<text x="62.4" y="170">(1.8/2.8 ~ 3.3V)</text>
</g>
</svg>
